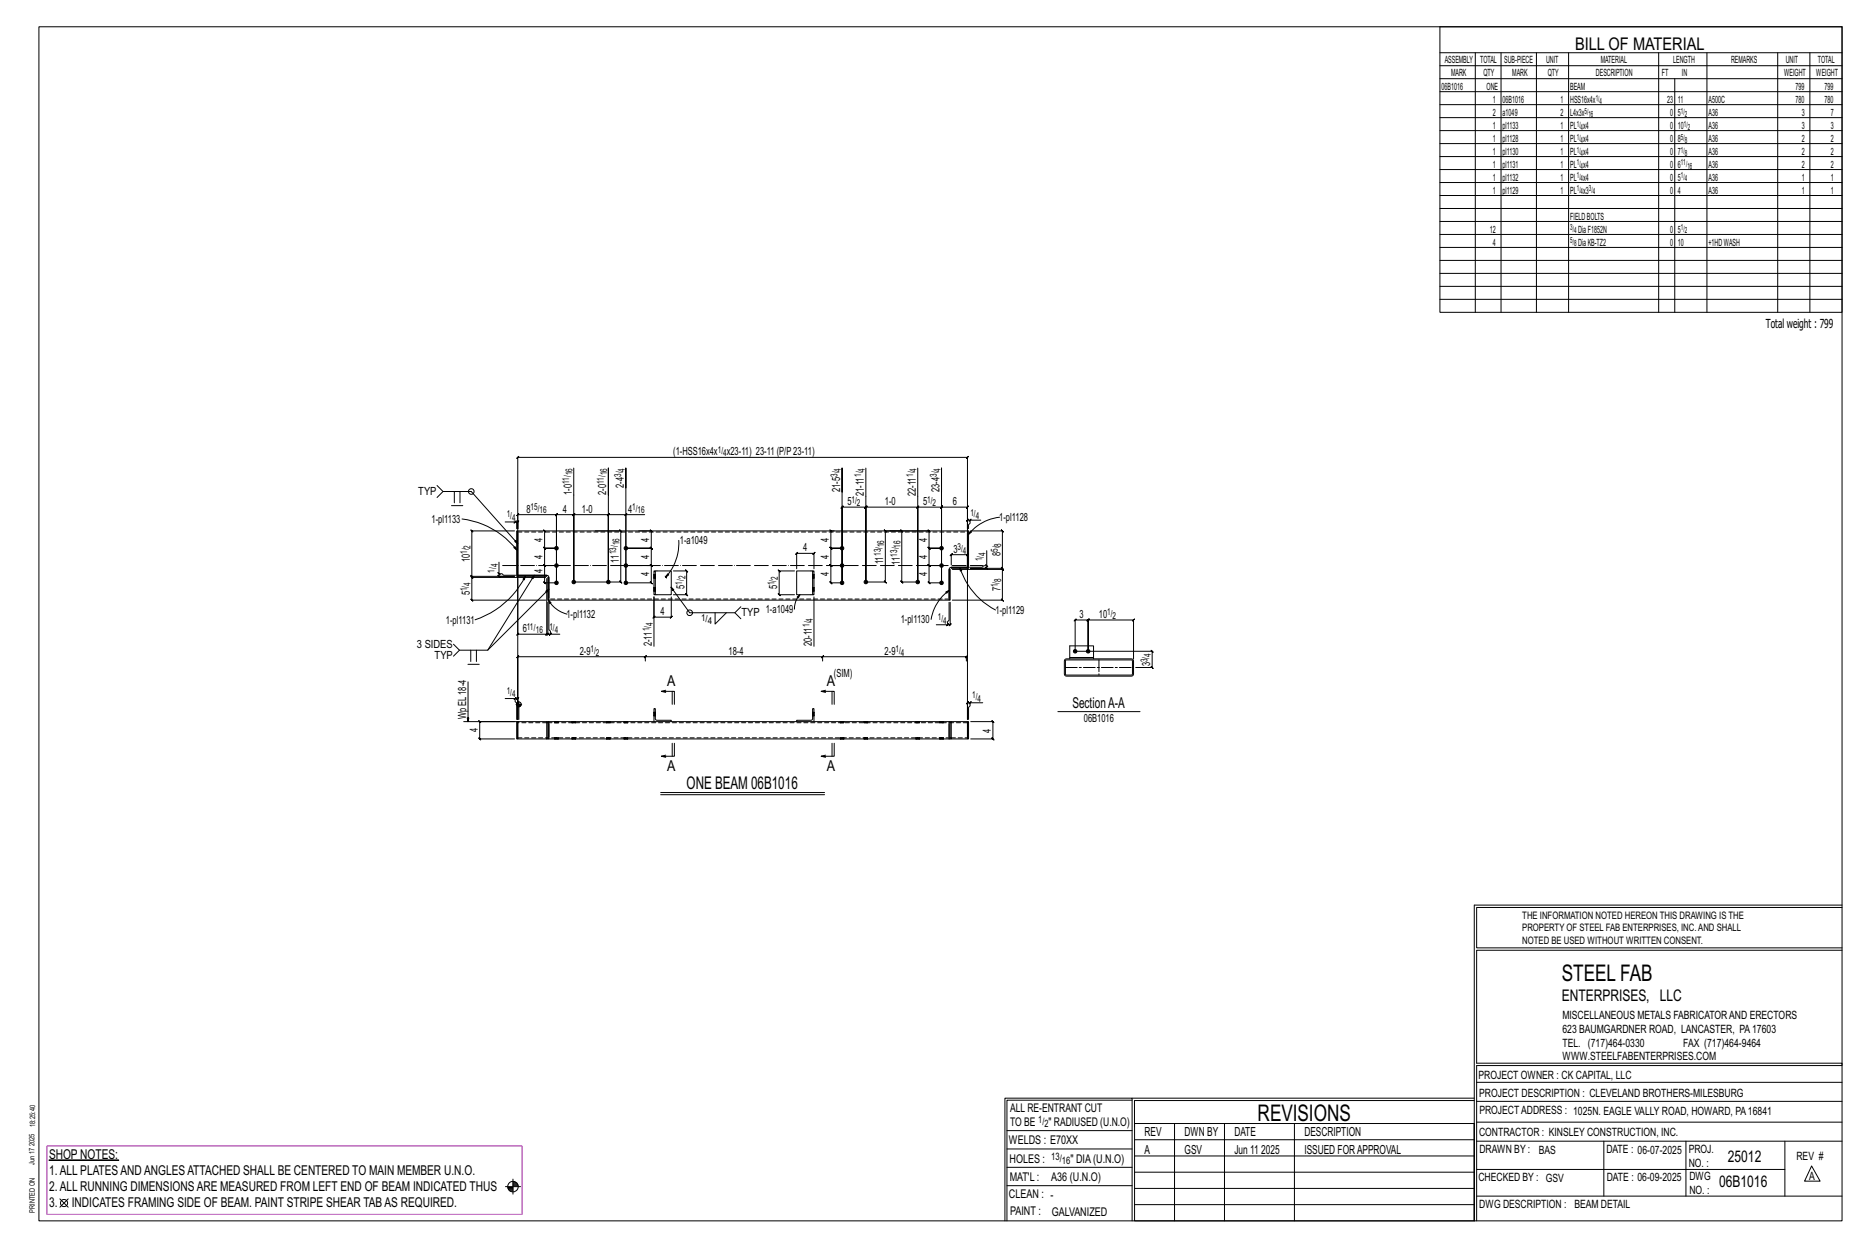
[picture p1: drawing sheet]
<svg xmlns="http://www.w3.org/2000/svg" width="914mm" height="610mm" viewBox="0 0 914 610" stroke-linecap="round" stroke-linejoin="round" font-family="sans-serif">
<g fill="#000" stroke="#000" stroke-width=".49">
<path d="M24 568h34z"/>
<circle cx="272" cy="268" r=".9"/>
<circle cx="272" cy="277" r=".9"/>
<circle cx="306" cy="268" r=".9"/>
<circle cx="306" cy="277" r=".9"/>
<circle cx="412" cy="268" r=".9"/>
<circle cx="412" cy="277" r=".9"/>
<circle cx="461" cy="268" r=".9"/>
<circle cx="461" cy="277" r=".9"/>
<circle cx="272" cy="285" r=".9"/>
<circle cx="281" cy="285" r=".9"/>
<circle cx="298" cy="285" r=".9"/>
<circle cx="306" cy="285" r=".9"/>
<circle cx="412" cy="285" r=".9"/>
<circle cx="424" cy="285" r=".9"/>
<circle cx="449" cy="285" r=".9"/>
<circle cx="461" cy="285" r=".9"/>
<circle cx="526" cy="319" r=".9"/>
<circle cx="533" cy="319" r=".9"/>
</g>
<g fill="none" stroke="#000" stroke-width=".49">
<path d="M19 13h883v584h-883zM705 13h197v140h-197zM705 26h197M705 32h197M705 39h197M722 26v127M735 26v127M752 26v127M768 26v127M812 26v127M820 39v114M836 26v127"/>
<path d="M870 26v127M886 26v127M705 45h197M705 51h197M705 58h197M705 64h197M705 70h197M705 77h197M705 83h197M705 89h197M705 96h197M705 102h197"/>
<path d="M705 108h197M705 115h197M705 121h197M705 127h197M705 134h197M705 140h197M705 146h197M214 238l3 2h14l22 26M281 229v56h23l-1-1 1 1v-25l-1-1 1 1h-13M306 239v-10v56M424 229v56h9h1l-1-1v1v-25h1l-1-1v1h3M449 229v56v-37h1l-1 1v-1h-25l-1 1 1-1v37v-37l-1 1 1-1h-12h1l-1 1v-1v37v-56v12"/>
<path d="M217 240l-3 3M221 247h6M222 240v6M225 240v6M226 254a40 40 0 0 1 27 15M247 255h6v4M252 260h-21l-1-1 1 1v22l-1-1 1 1h21h-8h1l-1-1v1v-1M253 255l-1 1zM253 260v22zM253 260h221v18v-18M267 260l-1-1 1 1v8h-1l1 1v-1h5h-5h-1l1 1v-1v9l-1-1 1 1h5h-5l-1-1 1 1v8h-1l1 1v-1h5v-33v33M298 242v-13v56"/>
<path d="M306 252l1-1-1 1zM306 252h-8v-1l-1 1h1v33v-33v-1l-1 1h1h-17v-1l-1 1h1v33v-33v-1l-1 1h1h-9l1-1-1 1 1-1-1 1h-19l1-1-1 1v7v-4h1l-1 1v-1h-1M316 252h-10v33h13v1l-1-1h1v-8l-1-1 1 1h-13h13l-1-1 1 1v-9v1l-1-1h1h-13h13v1l-1-1h1v-8l-1-1 1 1h-6M408 260l-2-1 1 1v8h-1l1 1v-1h5h-5h-1l1 1v-1v9l-1-1 1 1h5h-5l-1-1 1 1v8h-1l1 1v-1h5M461 241v-12v56h-6v1l-1-1h1v-8l-1-1 1 1h6h-6l-1-1 1 1v-9v1l-1-1h1h6h-6v1l-1-1h1v-8l-1-1 1 1h-19M475 254l-1 1zM475 254h-1l-1 1 1-1v5v-11l-1 1 1-1h-13l-1 1 1-1v37v-37l-1 1 1-1h-12h1l-1 1v-1v37h-8h1l-1-1v1v-25h1l-1-1v1h-5M475 260h1l-2 1zM475 260h16l-1-1 1 1v18h-1l1 1v-1h-16h8l1 1-1-1v-1M480 254h-5l-1 5M489 253a23 23 0 0 0-15 8M244 275v6h2h1h5"/>
<path d="M252 268v-1l1 2zM253 261v20l15 1 1 1v10M320 279h1v12h-1zM321 279h8v12h-8M330 279h6l1 1-1-1v12v-1l1 1h-1h-6M332 264a25 25 0 0 1-6 18M389 279h-8l1 1-1-1v12v-1l1 1h-1h8M390 278v-7h-1l1-1v1h8l1-1-1 1v7M398 279v12zM398 279h-8v12h8M465 279v15zM466 278h8h-8z"/>
<path d="M466 276v-5l-1 1 1-1h8l-1 1 1-1v5M466 279h25l-1-1 1 1v15l-1-1 1 1h-25M470 278l1 1h-1zM470 278a36 36 0 0 0 17 20M474 261v17h-8h-1v15M483 276l1 1zM483 269v8h-1l-1 1h-6M244 280l1 1zM253 281h15v1h-15zM253 283v27v1l1-1h-1h15l-1 1 1-1v-27M257 282v2l-1-1zM257 282a43 43 0 0 1-24 21"/>
<path d="M262 281l-23 37h-14l-3-3M267 283h-36l-1-1 1 1v11l-1-1 1 1h36M268 283h1v11h-1zM268 295v15v1l1-1h-1h1M268 294l2 1h-1zM268 294a15 15 0 0 0 10 6M269 295v13v1v1h5M269 288l-30 30M269 294h196M320 289h.1M320 287h.1M320 283h.1"/>
<path d="M320 281h.1M321 289h.1M321 287h.1M321 283h.1M321 281h.1M326 282h.1M326 282v1M327 281l-1 1zM329 287l9 13h22l3-3M329 292v10v-1l-1 1h1h-9l1-1-1 1v-10v24M350 300v5l6-5M360 300l3 3"/>
<path d="M390 292l2-1-1 2zM392 291l-3 3v4M398 289h.1M398 287h.1M398 283h.1M398 281h.1M398 292v24M463 290l2-1-2 1zM465 295v8l-1 1v2h-6M465 289a22 22 0 0 0-9 14M465 295v11l1-1-1 1h-1M225 318l-3 3"/>
<path d="M230 318v6M233 318v6M269 311l1-1zM464 306v-1l-1 1zM229 325h6M229 334v19M315 322l1-1zM316 323v-2l-1 1 1-1h-63h1l-1 1v-1v31v-128l1-1-1 1h221h-1l1-1v1v128v-8h-1l1-1v1h1M316 321h157v1l1-1-1 2M326 339l-2-1h6v7M326 338h-2M329 338v7"/>
<path d="M403 321l-1 1zM403 321v2M404 339l-2-1h6v7M404 338h-2M407 338v7M521 323l33-1 1 1v7l-1 1h-32l-1-1zM522 323h32v7h-32zM524 322h11M524 322v-6h11v6M555 322v-19l-1 1 1-1h-22l-1 1 1-1v16v-16l-1 1 1-1h-7h1l-1 1v-1v16h38l-1-1 1 1v8l-1-1 1 1h-8M227 353h27M247 342h5v1l1 1v8"/>
<path d="M252 353h-17h-1l1 1v-1v9l-1-1 1 1h17M252 342h1l1-1-1 1v10M253 345h2M253 341l-1 1zM253 353v9zM253 344v1M254 344v1M254 343v2M254 343v9M254 345v1M255 345v1M255 345h.1"/>
<path d="M268 353h.1M268 354h.1M268 353h1v9h-1zM269 354v6M269 353h196M272 353h.1M272 354h.1M273 353h.1M273 354h.1M280 353h.1M280 354h.1M282 353h.1"/>
<path d="M282 354h.1M297 353h.1M297 354h.1M299 353h.1M299 354h.1M306 353h.1M306 354h.1M307 353h.1M307 354h.1M320 350h.1M320 348h.1M320 353v-6h1v5h8v1"/>
<path d="M321 350h.1M321 348h.1M390 353v-1h8v-5v6M398 350h.1M398 348h.1M411 353h.1M411 354h.1M413 353h.1M413 354h.1M423 353h.1M423 354h.1M425 353h.1"/>
<path d="M425 354h.1M448 353h.1M448 354h.1M450 353h.1M450 354h.1M460 353h.1M460 354h.1M462 353h.1M462 354h.1M465 354v6M465 354h1M465 353v9"/>
<path d="M466 353h8v9h-8zM466 353h-1v9M474 353v9zM475 353h11l1 1-1-1v9v-1l1 1h-1h-11M475 343l-1 1zM481 344h-6v1l-1 1v6M518 348h40M268 362h-15v-9h15v9M268 361h.1M269 362h197M272 361h.1M272 362h.1"/>
<path d="M273 361h.1M273 362h.1M280 361h.1M280 362h.1M282 361h.1M282 362h.1M297 361h.1M297 362h.1M299 361h.1M299 362h.1M306 361h.1M306 362h.1"/>
<path d="M307 361h.1M307 362h.1M326 369l-2 1M329 364v6M330 364v6h-6l2 1M404 369l-2 1M407 364v6M408 364v6h-6l2 1M411 361h.1M411 362h.1M413 361h.1M413 362h.1"/>
<path d="M423 361h.1M423 362h.1M425 361h.1M425 362h.1M448 361h.1M448 362h.1M450 361h.1M450 362h.1M460 361h.1M460 362h.1M462 361h.1M462 362h.1"/>
<path d="M465 361h1M323 388h81M323 389h81M722 443v154M722 443h180M902 444h-179v20h179M902 465h-179v55h179v1h-179v76M554 538h-61v59M554 537h168M722 538h-167v13M723 539h179M723 530h179"/>
<path d="M493 553h61M555 550h167v47h-167zM555 558h167M575 550v47M599 550v47M634 550v47M723 549h179M723 558h179M785 558v27M825 558v27M874 558v27M251 577v7"/>
<path d="M251 579h2M251 580h3M251 578h2M493 571h61M493 562h61M555 573h167M555 566h167M723 572h151M887 570l4 8h-8zM29 587l4 4M33 587l-4 4M247 581h8"/>
<path d="M249 581h2M249 582h2M250 583h1M492 597v-60h62v60M493 580h61M555 589h167M555 581h167M723 585h179"/>
<circle cx="231" cy="240" r="1.4"/>
<circle cx="338" cy="300" r="1.4"/>
<circle cx="254" cy="345" r="1.2"/>
<circle cx="31" cy="589" r="1.8"/>
<circle cx="251" cy="581" r="2.6"/>
</g>
<path d="M23 561h233v33h-233z" fill="none" stroke="#f0f" stroke-width=".5"/>
<g fill="none" stroke="#000" stroke-width=".49" stroke-dasharray="2 1.4">
<path d="M253 260h221M320 282h1zM320 282h1M320 281h1M320 281h.1M320 283h.1M320 283h1M320 282l1 1M320 288h1zM320 288h1M320 288v-1M320 289h.1"/>
<path d="M320 289h1M320 288l1 1M321 281h-1M321 287h-1M321 281h.1M321 282h.1M321 287v1M321 288v1M398 288v1zM398 289h.1M398 288h.1M398 282h.1"/>
<path d="M398 283h.1M398 287h.1M398 281h.1M398 287v1M398 288v-1M398 282v-1M465 293h-196M268 354h-15M268 354h197M272 353v1M272 353h.1M272 353l1 1z"/>
<path d="M272 354h.1M273 353v1M273 353h.1M273 354h.1M273 354v-1M280 353v1M280 353h.1M281 353l-1 1M281 353v1zM281 354h.1M281 353v1M282 353h.1"/>
<path d="M282 354h.1M282 354v-1M297 353v1M297 353h.1M298 353v1zM298 353l-1 1M298 354h-1M298 353v1M299 353h.1M299 354h.1M299 354v-1M306 353v1"/>
<path d="M306 353h.1M306 353l1 1zM306 354h.1M307 353v1M307 353h.1M307 354h.1M307 354v-1M320 349h1zM320 349h1M320 349v-1M320 350h.1M320 350h1"/>
<path d="M320 349l1 1M321 348h-1M321 348v1M321 349v1M398 349v1zM398 350h.1M398 349h.1M398 348h.1M398 348v1M398 349v-1M411 353v1M411 353h.1"/>
<path d="M412 353l-1 1M412 353l1 1zM412 353v1M412 354h.1M413 353v1M413 353h.1M413 354h.1M413 354v-1M423 353v1M423 353h.1M424 353l-1 1M424 353v1z"/>
<path d="M424 354h.1M424 353v1M425 353h.1M425 354h.1M425 354v-1M448 353v1M448 353h.1M449 353l-1 1M449 353l1 1zM449 353v1M449 354h.1M450 353v1"/>
<path d="M450 353h.1M450 354h.1M450 354v-1M460 353v1M460 353h.1M461 353l-1 1M461 353v1zM461 354h.1M461 353v1M462 353h.1M462 354h.1M462 354v-1"/>
<path d="M474 354h-8M253 361h15M272 361h.1M272 361v1M272 362h.1M272 362v-1M272 361v1zM272 362l1-1M272 361h1M273 362v-1M273 362h.1M280 361h.1"/>
<path d="M280 361v1M280 362h.1M280 362v-1M281 361v1zM281 362v-1M281 361h.1M281 362l1-1M282 362v-1M282 362h.1M297 361h.1M297 361v1M297 362h.1"/>
<path d="M297 362v-1M297 361l1 1zM298 362v-1M298 361h.1M298 362l1-1M299 362v-1M299 362h.1M306 361h.1M306 361v1M306 362h.1M306 362v-1M306 361v1z"/>
<path d="M306 362l1-1M306 361h1M307 362v-1M307 362h.1M411 361h.1M411 361v1M411 362h.1M412 362v-1M412 361v1zM412 362l1-1M412 361h1M413 362v-1"/>
<path d="M413 362h.1M423 361h.1M423 361v1M423 362h.1M423 362v-1M424 361v1zM424 362v-1M424 361h.1M424 362l1-1M425 362v-1M425 362h.1M448 361h.1"/>
<path d="M448 361v1M448 362h.1M449 362v-1M449 361v1zM449 362l1-1M449 361h1M450 362v-1M450 362h.1M460 361h.1M460 361v1M460 362h.1M460 362v-1"/>
<path d="M461 361v1zM461 362v-1M461 361h.1M461 362l1-1M462 362v-1M462 362h.1M465 361h-197M466 361h8"/>
</g>
<path d="M246 277h235" fill="none" stroke="#000" stroke-width=".49" stroke-dasharray="6.8 1 0 1"/>
<path d="M522 327h32M538 323v7" fill="none" stroke="#000" stroke-width=".49" stroke-dasharray="5.8 1 1 1"/>
<g font-size="11.2">
<text x="764" y="480">STEEL FAB</text>
<text x="616" y="548">REVISIONS</text>
</g>
<g font-size="8.6">
<text x="771" y="24">BILL OF MATERIAL</text>
<text x="336" y="386">ONE BEAM 06B1016</text>
</g>
<g font-size="7.9">
<text x="765" y="490">ENTERPRISES, LLC</text>
<text x="846" y="569">25012</text>
<text x="842" y="581">06B1016</text>
</g>
<g font-size="7.3">
<text x="327" y="336">A</text>
<text x="405" y="336">A</text>
<text x="525" y="346">SectionA-A</text>
<text x="327" y="377">A</text>
<text x="405" y="377">A</text>
</g>
<g font-size="6.6">
<text x="24" y="567">SHOP NOTES:</text>
<text x="24" y="575">1.ALL PLATESANDANGLESATTACHED SHALL BE CENTERED TO MAIN MEMBER U.N.O.</text>
<text x="24" y="583">2.ALL RUNNING DIMENSIONSARE MEASURED FROM LEFT END OF BEAM INDICATED THUS</text>
<text x="24" y="591">3.</text>
<text x="35" y="591">INDICATES FRAMING SIDE OF BEAM. PAINT STRIPE SHEAR TABAS REQUIRED.</text>
</g>
<g font-size="6.1">
<text x="864" y="161">Total weight : 799</text>
<text x="560" y="556">REV</text>
<text x="580" y="556">DWN BY</text>
<text x="604" y="556">DATE</text>
<text x="639" y="556">DESCRIPTION</text>
<text x="560" y="564">A</text>
<text x="580" y="564">GSV</text>
<text x="604" y="564">Jun 11</text>
<text x="617" y="564">2025</text>
<text x="639" y="564">ISSUED FORAPPROVAL</text>
</g>
<g font-size="5.9">
<text x="494" y="560">WELDS : E70XX</text>
<text x="494" y="569">HOLES :</text>
<text x="524" y="569">&quot; DIA(U.N.O)</text>
<text x="494" y="578">MAT'L :</text>
<text x="515" y="578">A36 (U.N.O)</text>
<text x="494" y="586">CLEAN : -</text>
<text x="495" y="595">PAINT :</text>
<text x="515" y="595">GALVANIZED</text>
</g>
<g font-size="5.8">
<text x="494" y="544">ALL RE-ENTRANT CUT</text>
<text x="494" y="551">TO BE</text>
<text x="513" y="551">&quot; RADIUSED (U.N.O)</text>
</g>
<g font-size="5.6">
<text x="765" y="499">MISCELLANEOUS METALS FABRICATORAND ERECTORS</text>
<text x="765" y="505">623 BAUMGARDNER ROAD, LANCASTER, PA17603</text>
<text x="765" y="512">TEL. (717)464-0330</text>
<text x="824" y="512">FAX (717)464-9464</text>
<text x="765" y="519">WWW.STEELFABENTERPRISES.COM</text>
<text x="724" y="528">PROJECT OWNER : CK CAPITAL, LLC</text>
<text x="724" y="537">PROJECT DESCRIPTION : CLEVELAND BROTHERS-MILESBURG</text>
<text x="724" y="545">PROJECTADDRESS : 1025N. EAGLE VALLY ROAD, HOWARD, PA16841</text>
<text x="724" y="556">CONTRACTOR : KINSLEY CONSTRUCTION, INC.</text>
<text x="724" y="564">DRAWN BY :</text>
<text x="753" y="564">BAS</text>
<text x="786" y="564">DATE : 06-07-2025</text>
<text x="827" y="564">PROJ.</text>
<text x="879" y="568">REV #</text>
<text x="827" y="571">NO. :</text>
<text x="724" y="578">CHECKED BY : GSV</text>
<text x="787" y="578">DATE : 06-09-2025</text>
<text x="827" y="578">DWG</text>
<text x="886" y="578">A</text>
<text x="827" y="584">NO. :</text>
<text x="724" y="591">DWG DESCRIPTION : BEAM DETAIL</text>
</g>
<g font-size="5.5">
<text x="330" y="223">(1-HSS16x4x</text>
<text x="356" y="223">x23-11) 23-11 (P/P23-11)</text>
<text x="305" y="239" transform="rotate(-90 305 239)">2-4</text>
<text x="205" y="242">TYP</text>
<text x="280" y="242" transform="rotate(-90 280 242)">1-0</text>
<text x="297" y="242" transform="rotate(-90 297 242)">2-0</text>
<text x="411" y="241" transform="rotate(-90 411 241)">21-5</text>
<text x="423" y="243" transform="rotate(-90 423 243)">21-11</text>
<text x="448" y="243" transform="rotate(-90 448 243)">22-11</text>
<text x="460" y="241" transform="rotate(-90 460 241)">23-4</text>
<text x="258" y="251">8</text>
<text x="275" y="251">4</text>
<text x="285" y="251">1-0</text>
<text x="307" y="251">4</text>
<text x="415" y="247">5</text>
<text x="433" y="247">1-0</text>
<text x="452" y="247">5</text>
<text x="466" y="247">6</text>
<text x="211" y="256">1-pl1133</text>
<text x="489" y="255">1-pl1128</text>
<text x="266" y="265" transform="rotate(-90 266 265)">4</text>
<text x="318" y="265" transform="rotate(-90 318 265)">4</text>
<text x="333" y="266">1-a1049</text>
<text x="393" y="270">4</text>
<text x="406" y="265" transform="rotate(-90 406 265)">4</text>
<text x="454" y="265" transform="rotate(-90 454 265)">4</text>
<text x="230" y="275" transform="rotate(-90 230 275)">10</text>
<text x="266" y="273" transform="rotate(-90 266 273)">4</text>
<text x="303" y="275" transform="rotate(-90 303 275)">11</text>
<text x="318" y="273" transform="rotate(-90 318 273)">4</text>
<text x="406" y="273" transform="rotate(-90 406 273)">4</text>
<text x="454" y="273" transform="rotate(-90 454 273)">4</text>
<text x="467" y="270">3</text>
<text x="490" y="272" transform="rotate(-90 490 272)">8</text>
<text x="266" y="280" transform="rotate(-90 266 280)">4</text>
<text x="318" y="282" transform="rotate(-90 318 282)">4</text>
<text x="406" y="282" transform="rotate(-90 406 282)">4</text>
<text x="432" y="276" transform="rotate(-90 432 276)">11</text>
<text x="440" y="276" transform="rotate(-90 440 276)">11</text>
<text x="454" y="282" transform="rotate(-90 454 282)">4</text>
<text x="230" y="291" transform="rotate(-90 230 291)">5</text>
<text x="335" y="288" transform="rotate(-90 335 288)">5</text>
<text x="380" y="288" transform="rotate(-90 380 288)">5</text>
<text x="490" y="289" transform="rotate(-90 490 289)">7</text>
<text x="375" y="300">1-a1049</text>
<text x="218" y="305">1-pl1131</text>
<text x="277" y="302">1-pl1132</text>
<text x="323" y="301">4</text>
<text x="363" y="302">TYP</text>
<text x="441" y="305">1-pl1130</text>
<text x="487" y="300">1-pl1129</text>
<text x="528" y="302">3</text>
<text x="538" y="302">10</text>
<text x="256" y="309">6</text>
<text x="204" y="317">3 SIDES</text>
<text x="319" y="316" transform="rotate(-90 319 316)">2-11</text>
<text x="397" y="316" transform="rotate(-90 397 316)">20-11</text>
<text x="213" y="323">TYP</text>
<text x="284" y="320">2-9</text>
<text x="357" y="320">18-4</text>
<text x="433" y="320">2-9</text>
<text x="563" y="326" transform="rotate(-90 563 326)">3</text>
<text x="408" y="331">(SIM)</text>
<text x="228" y="352" transform="rotate(-90 228 352)">Wp EL18-4</text>
<text x="531" y="353">06B1016</text>
<text x="234" y="358" transform="rotate(-90 234 358)">4</text>
<text x="485" y="358" transform="rotate(-90 485 358)">4</text>
</g>
<g font-size="5">
<text x="745" y="450">THE INFORMATION NOTED HEREON THIS DRAWING IS THE</text>
<text x="745" y="456">PROPERTY OF STEEL FAB ENTERPRISES, INC.AND SHALL</text>
<text x="745" y="462">NOTED BE USED WITHOUT WRITTEN CONSENT.</text>
<text x="508" y="550">1/</text>
<text x="511" y="551">2</text>
<text x="515" y="568">13/</text>
<text x="520" y="570">16</text>
</g>
<g font-size="4.9">
<text x="707" y="31">ASSEMBLY</text>
<text x="725" y="31">TOTAL</text>
<text x="736" y="31">SUB-PIECE</text>
<text x="757" y="31">UNIT</text>
<text x="784" y="31">MATERIAL</text>
<text x="819" y="31">LENGTH</text>
<text x="847" y="31">REMARKS</text>
<text x="874" y="31">UNIT</text>
<text x="890" y="31">TOTAL</text>
<text x="710" y="37">MARK</text>
<text x="726" y="37">QTY</text>
<text x="740" y="37">MARK</text>
<text x="758" y="37">QTY</text>
<text x="781" y="37">DESCRIPTION</text>
<text x="814" y="37">FT</text>
<text x="823" y="37">IN</text>
<text x="873" y="37">WEIGHT</text>
<text x="889" y="37">WEIGHT</text>
<text x="706" y="44">06B1016</text>
<text x="728" y="44">ONE</text>
<text x="769" y="44">BEAM</text>
<text x="879" y="44">799</text>
<text x="893" y="44">799</text>
<text x="731" y="50">1</text>
<text x="736" y="50">06B1016</text>
<text x="764" y="50">1</text>
<text x="769" y="50">HSS16x4x</text>
<text x="816" y="50">23</text>
<text x="821" y="50">11</text>
<text x="836" y="50">A500C</text>
<text x="879" y="50">780</text>
<text x="893" y="50">780</text>
<text x="731" y="57">2</text>
<text x="736" y="57">a1049</text>
<text x="764" y="57">2</text>
<text x="769" y="57">L4x3x</text>
<text x="818" y="57">0</text>
<text x="821" y="57">5</text>
<text x="836" y="57">A36</text>
<text x="882" y="57">3</text>
<text x="896" y="57">7</text>
<text x="731" y="63">1</text>
<text x="736" y="63">pl1133</text>
<text x="764" y="63">1</text>
<text x="769" y="63">PL x4</text>
<text x="818" y="63">0</text>
<text x="821" y="63">10</text>
<text x="836" y="63">A36</text>
<text x="882" y="63">3</text>
<text x="896" y="63">3</text>
<text x="731" y="69">1</text>
<text x="736" y="69">pl1128</text>
<text x="764" y="69">1</text>
<text x="769" y="69">PL x4</text>
<text x="818" y="69">0</text>
<text x="821" y="69">8</text>
<text x="836" y="69">A36</text>
<text x="882" y="69">2</text>
<text x="896" y="69">2</text>
<text x="731" y="76">1</text>
<text x="736" y="76">pl1130</text>
<text x="764" y="76">1</text>
<text x="769" y="76">PL x4</text>
<text x="818" y="76">0</text>
<text x="821" y="76">7</text>
<text x="836" y="76">A36</text>
<text x="882" y="76">2</text>
<text x="896" y="76">2</text>
<text x="731" y="82">1</text>
<text x="736" y="82">pl1131</text>
<text x="764" y="82">1</text>
<text x="769" y="82">PL x4</text>
<text x="818" y="82">0</text>
<text x="821" y="82">6</text>
<text x="836" y="82">A36</text>
<text x="882" y="82">2</text>
<text x="896" y="82">2</text>
<text x="731" y="88">1</text>
<text x="736" y="88">pl1132</text>
<text x="764" y="88">1</text>
<text x="769" y="88">PL x4</text>
<text x="818" y="88">0</text>
<text x="821" y="88">5</text>
<text x="836" y="88">A36</text>
<text x="882" y="88">1</text>
<text x="896" y="88">1</text>
<text x="731" y="95">1</text>
<text x="736" y="95">pl1129</text>
<text x="764" y="95">1</text>
<text x="769" y="95">PL x3</text>
<text x="818" y="95">0</text>
<text x="821" y="95">4</text>
<text x="836" y="95">A36</text>
<text x="882" y="95">1</text>
<text x="896" y="95">1</text>
<text x="769" y="107">FIELDBOLTS</text>
<text x="729" y="114">12</text>
<text x="772" y="114">DiaF1852N</text>
<text x="818" y="114">0</text>
<text x="821" y="114">5</text>
<text x="731" y="120">4</text>
<text x="772" y="120">DiaKB-TZ2</text>
<text x="818" y="120">0</text>
<text x="821" y="120">10</text>
<text x="836" y="120">+1HDWASH</text>
</g>
<g font-size="4.7">
<text x="351" y="222">1/</text>
<text x="354" y="223">4</text>
<text x="280" y="232" transform="rotate(-90 280 232)">16</text>
<text x="297" y="232" transform="rotate(-90 297 232)">16</text>
<text x="304" y="233" transform="rotate(-90 304 233)">3/</text>
<text x="306" y="231" transform="rotate(-90 306 231)">4</text>
<text x="410" y="233" transform="rotate(-90 410 233)">3/</text>
<text x="412" y="231" transform="rotate(-90 412 231)">4</text>
<text x="422" y="233" transform="rotate(-90 422 233)">1/</text>
<text x="423" y="231" transform="rotate(-90 423 231)">4</text>
<text x="447" y="233" transform="rotate(-90 447 233)">1/</text>
<text x="449" y="231" transform="rotate(-90 449 231)">4</text>
<text x="459" y="233" transform="rotate(-90 459 233)">3/</text>
<text x="460" y="231" transform="rotate(-90 460 231)">4</text>
<text x="279" y="237" transform="rotate(-90 279 237)">11/</text>
<text x="296" y="237" transform="rotate(-90 296 237)">11/</text>
<text x="417" y="246">1/</text>
<text x="454" y="246">1/</text>
<text x="260" y="250">15/</text>
<text x="264" y="251">16</text>
<text x="309" y="250">1/</text>
<text x="312" y="251">16</text>
<text x="419" y="248">2</text>
<text x="457" y="248">2</text>
<text x="248" y="253">1/</text>
<text x="251" y="255">4</text>
<text x="475" y="252">1/</text>
<text x="478" y="254">4</text>
<text x="230" y="268" transform="rotate(-90 230 268)">2</text>
<text x="303" y="267" transform="rotate(-90 303 267)">16</text>
<text x="433" y="268" transform="rotate(-90 433 268)">16</text>
<text x="441" y="268" transform="rotate(-90 441 268)">16</text>
<text x="469" y="269">3/</text>
<text x="490" y="267" transform="rotate(-90 490 267)">8</text>
<text x="229" y="271" transform="rotate(-90 229 271)">1/</text>
<text x="302" y="271" transform="rotate(-90 302 271)">13/</text>
<text x="431" y="272" transform="rotate(-90 431 272)">13/</text>
<text x="439" y="272" transform="rotate(-90 439 272)">13/</text>
<text x="471" y="271">4</text>
<text x="481" y="275" transform="rotate(-90 481 275)">1/</text>
<text x="482" y="272" transform="rotate(-90 482 272)">4</text>
<text x="488" y="270" transform="rotate(-90 488 270)">5/</text>
<text x="242" y="280" transform="rotate(-90 242 280)">1/</text>
<text x="244" y="278" transform="rotate(-90 244 278)">4</text>
<text x="230" y="287" transform="rotate(-90 230 287)">4</text>
<text x="334" y="286" transform="rotate(-90 334 286)">1/</text>
<text x="336" y="283" transform="rotate(-90 336 283)">2</text>
<text x="379" y="286" transform="rotate(-90 379 286)">1/</text>
<text x="381" y="284" transform="rotate(-90 381 284)">2</text>
<text x="488" y="287" transform="rotate(-90 488 287)">1/</text>
<text x="490" y="285" transform="rotate(-90 490 285)">8</text>
<text x="229" y="289" transform="rotate(-90 229 289)">1/</text>
<text x="343" y="304">1/</text>
<text x="346" y="305">4</text>
<text x="398" y="304" transform="rotate(-90 398 304)">4</text>
<text x="459" y="303">1/</text>
<text x="462" y="305">4</text>
<text x="542" y="301">1/</text>
<text x="545" y="303">2</text>
<text x="258" y="308">11/</text>
<text x="262" y="310">16</text>
<text x="269" y="308">1/</text>
<text x="272" y="310">4</text>
<text x="318" y="309" transform="rotate(-90 318 309)">1/</text>
<text x="320" y="306" transform="rotate(-90 320 306)">4</text>
<text x="396" y="307" transform="rotate(-90 396 307)">1/</text>
<text x="289" y="319">1/</text>
<text x="292" y="321">2</text>
<text x="438" y="319">1/</text>
<text x="441" y="321">4</text>
<text x="562" y="324" transform="rotate(-90 562 324)">3/</text>
<text x="563" y="321" transform="rotate(-90 563 321)">4</text>
<text x="248" y="340">1/</text>
<text x="251" y="341">4</text>
<text x="476" y="342">1/</text>
<text x="479" y="343">4</text>
</g>
<g font-size="4.2">
<text x="781" y="49">1/</text>
<text x="783" y="51">4</text>
<text x="776" y="56">5/</text>
<text x="778" y="57">16</text>
<text x="823" y="56">1/</text>
<text x="825" y="57">2</text>
<text x="772" y="62">1/</text>
<text x="774" y="63">4</text>
<text x="824" y="62">1/</text>
<text x="826" y="63">2</text>
<text x="772" y="68">1/</text>
<text x="774" y="70">4</text>
<text x="823" y="68">5/</text>
<text x="825" y="70">8</text>
<text x="772" y="75">1/</text>
<text x="774" y="76">4</text>
<text x="823" y="75">1/</text>
<text x="825" y="76">8</text>
<text x="772" y="81">1/</text>
<text x="774" y="82">4</text>
<text x="823" y="81">11/</text>
<text x="826" y="82">16</text>
<text x="772" y="87">1/</text>
<text x="774" y="89">4</text>
<text x="823" y="87">1/</text>
<text x="825" y="89">4</text>
<text x="772" y="94">1/</text>
<text x="774" y="95">4</text>
<text x="778" y="94">3/</text>
<text x="780" y="95">4</text>
<text x="769" y="113">3/</text>
<text x="823" y="113">1/</text>
<text x="769" y="119">5/</text>
<text x="770" y="114">4</text>
<text x="825" y="114">2</text>
<text x="770" y="121">8</text>
</g>
<g font-size="3.7">
<text x="17" y="551" transform="rotate(-90 17 551)">18:25:40</text>
<text x="17" y="561" transform="rotate(-90 17 561)">2025</text>
<text x="17" y="570" transform="rotate(-90 17 570)">Jun 17</text>
<text x="17" y="593" transform="rotate(-90 17 593)">PRINTED ON</text>
</g>
</svg>
